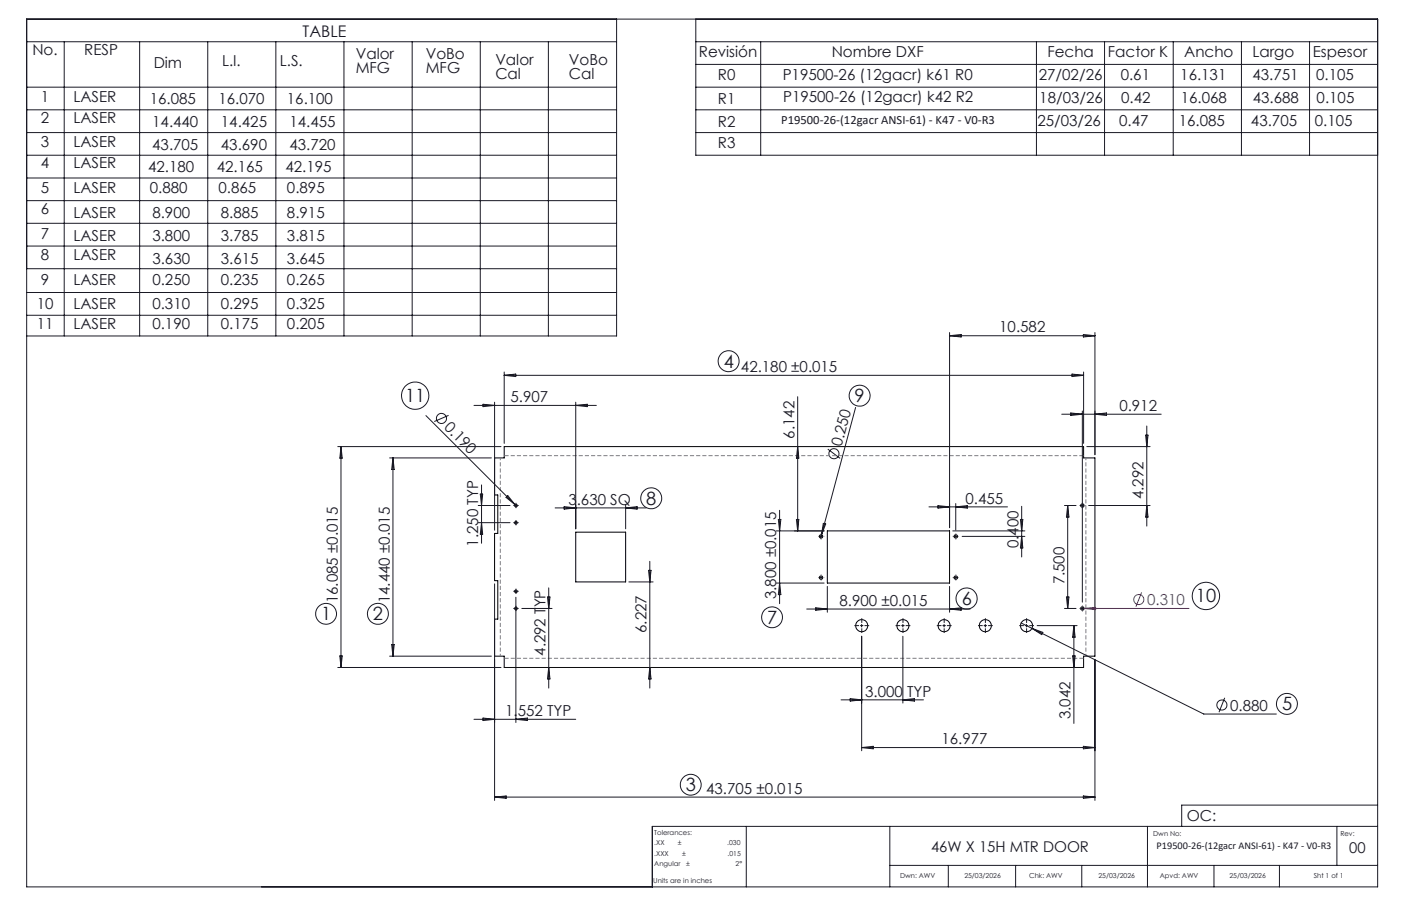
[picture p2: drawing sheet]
<svg xmlns="http://www.w3.org/2000/svg" width="432mm" height="279mm" viewBox="0 0 432 279" stroke-linecap="round" stroke-linejoin="round" font-family="sans-serif">
<g fill="none" stroke="#000" stroke-width=".31">
<path d="M155.4 137.7h178.6v3.5h3.5v61.2h-3.5v3.4h-178.6v-3.4h-3v-11.5h1v-11.8h-1v-14.6h1v-11.9h-1v-11.4h3zM177.4 164.1h15.4v15.4h-15.4zM255 163.7h37.7v16.1h-37.7z"/>
<circle cx="159" cy="155.9" r=".41"/>
<circle cx="333.6" cy="155.9" r=".54"/>
<circle cx="159" cy="161.2" r=".41"/>
<circle cx="253.1" cy="165.4" r=".54"/>
<circle cx="253.1" cy="178.1" r=".54"/>
<circle cx="294.6" cy="178.1" r=".54"/>
<circle cx="294.6" cy="165.4" r=".54"/>
<circle cx="159" cy="182.4" r=".41"/>
<circle cx="159" cy="187.6" r=".41"/>
<circle cx="265.6" cy="192.9" r="1.87"/>
<circle cx="278.3" cy="192.9" r="1.87"/>
<circle cx="291" cy="192.9" r="1.87"/>
<circle cx="303.7" cy="192.9" r="1.87"/>
<circle cx="316.4" cy="192.9" r="1.87"/>
<circle cx="333.6" cy="187.6" r=".54"/>
</g>
<g fill="none" stroke="#191924" stroke-width=".31">
<path d="M8.2 5.9h416.4v267.6h-416.4zM8.2 12.9h181.8M19.8 12.9v90.7M43 12.9v90.7M64 12.9v90.7M85 12.9v90.7M106 12.9v90.7M127 12.9v90.7M148 12.9v90.7M169 12.9v90.7M190 5.9v97.7h-181.8M214.5 12.9h210.1"/>
<path d="M214.5 5.9v42h210.1M214.5 19.9h210.1M234.5 12.9v35M319.4 12.9v35M340.4 12.9v35M361.6 12.9v35M382.6 12.9v35M403.6 12.9v35M8.2 26.9h181.8M8.2 33.9h181.8M214.5 26.9h210.1M214.5 33.9h210.1"/>
<path d="M8.2 40.9h181.8M8.2 47.9h181.8M8.2 54.9h181.8M214.5 40.9h210.1M8.2 61.9h181.8M8.2 68.9h181.8M8.2 75.9h181.8M8.2 90.2h181.8M8.2 82.9h181.8M8.2 97.2h181.8M155.4 114.7v22M155.4 115.7h178.6"/>
<path d="M155.4 115.7l3.6-.3v.7zM292.7 102.6v60.1M292.7 103.5l3.5-.3v.7zM292.7 103.5h44.8M330.4 115.4l3.6 .3-3.6 .4zM333.9 103.2l3.6 .3-3.6 .4zM334 114.7v22M337.5 102.6v37.6M104.1 137.7h50.3M105.1 137.7v68.1M105.1 137.7l.4 3.6h-.8zM131.3 128.2l27.4 27.4"/>
<path d="M138.3 128.1l-4.5 1.9M146.1 125h37.7M148.9 124.7l3.5 .3-3.5 .4zM152.4 124v39.5M177.4 124v39.1M177.4 125l3.6-.3v.7zM245.9 137.7l.3 3.6h-.7zM245.9 122.3v41.4M255.1 138.5l3.8 2.9M263.7 125.7l-10.5 39.2M327.2 127.7h30.7M330 127.4l3.6 .3-3.6 .4z"/>
<path d="M333.6 126.8v58.9M335 137.7h19.5M337.5 127.7l3.5-.3v.7zM353.1 134.2h.7l-.4 3.5zM353.4 131.4v30.8M120.1 141.2h31.3M121.1 141.2v61.2M121.1 141.2l.4 3.6h-.8zM147.4 155.9h9.8M148 152.4h.8l-.4 3.5zM148.4 149.5v18M156.5 152.8l2.2 2.8-2.7-2.2z"/>
<path d="M158.6 155.9h.8M158.7 155.6l.6 .6M159 155.5v.8M171.1 156.6h28.1M173.9 156.2l3.5 .4-3.5 .4zM192.8 155.6v7.5M192.8 156.6l3.6-.4v.8zM240.3 157.4v28.8M286.3 156.3h24.2M289.1 155.9l3.6 .4-3.6 .4zM294.6 155.3v8.2M294.6 156.3l3.5-.4v.8z"/>
<path d="M314.9 156.1v15.7M328.1 155.9h3.5M329.1 155.9v31.7M329.1 155.9l.4 3.6h-.8zM333.2 155.9h.8M335.5 155.9h19M353.4 155.9l.4 3.6h-.7zM147.4 161.2h9.8M148.4 161.2l.4 3.5h-.8zM158.6 161.2h.8M159 160.8v.8M193.8 179.5h7.5"/>
<path d="M199.9 175.9h.8l-.4 3.6zM200.3 173.1v39.1M239.3 163.7h14.7M239.3 179.8h14.7M239.9 160.2h.8l-.4 3.5zM240.3 179.8l.4 3.6h-.8zM245.5 160.2h.7l-.3 3.5zM252.6 165.4h.9M252.6 178.1h.9M253 165v.8M253 177.7v.8M253.2 164.9l-.3 1"/>
<path d="M253.8 161.4l.7 .2-1.3 3.3zM293.7 163.7h22.2M294.2 165.4h.8M294.2 178.1h.8M294.6 165v.8M294.6 177.7v.8M296.5 165.4h19.4M314.5 160.2h.7l-.3 3.5zM314.9 165.4l.3 3.6h-.7zM120.7 198.8h.8l-.4 3.6zM152.4 180.1v66.7M158.6 187.6h.8"/>
<path d="M158.6 182.4h.8M159 182v.8M159 184.2v38.6M160.8 187.6h9.3M168.7 184.1h.8l-.4 3.5zM169.1 181.3v30.9M248.6 187.8h50.4M251.4 187.4l3.6 .4-3.6 .4zM255 180.8v8M265.2 192.9h.8M265.6 192.5v.9M265.6 196.2v35.3"/>
<path d="M277.9 192.9h.8M278.3 192.5v.9M278.3 196.2v20.6M290.6 192.9h.8M291 192.5v.9M292.7 180.8v8M292.7 187.8l3.5-.4v.8zM303.3 192.9h.8M303.7 192.5v.9M314.7 192.1l3.4 1.7M316 192.9h.8M316.4 192.5v.9"/>
<path d="M318.1 193.8l52.9 26.4h22.4M318.1 193.8l3.3 1.2-.3 .7zM319.7 192.9h12.3M328.1 187.6h3.5M328.7 184.1h.8l-.4 3.5zM331 192.9v30.2M331 192.9l.4 3.6h-.8zM333.2 187.6h.8M333.6 187.3v.8M104.1 205.8h50.3M104.7 202.3h.8l-.4 3.5zM120.1 202.4h31.3"/>
<path d="M169.1 205.8l.4 3.6h-.8zM200.3 205.8l.4 3.6h-.8zM259.2 215.8h25.4M262 215.4l3.6 .4-3.6 .4zM278.3 215.8l3.5-.4v.8zM330.6 202.3h.8l-.4 3.5zM337.5 203.3v43.5M377.5 215.2l-1.8 4.4M146.1 221.8h31.3M148.9 221.4l3.5 .4-3.5 .4zM159 221.8l3.6-.4v.8zM265.6 230.5h71.9"/>
<path d="M265.6 230.5l3.5-.3v.7zM333.9 230.2l3.6 .3-3.6 .4zM152.4 245.8h185.1M152.4 245.8l3.6-.3v.7zM230 254.8v18.7M274.2 254.8v18.7M333.9 245.5l3.6 .3-3.6 .4zM353.7 254.8v18.7M412 254.8v12.1M424.6 254.8h-223.6v18.7M424.6 248.3h-60.4v6.5M274.2 266.9h150.4"/>
<path d="M292.3 266.9v6.6M313 266.9v6.6M333.4 266.9v6.6M374.2 266.9v6.6M394.3 266.9v6.6"/>
<circle cx="224.6" cy="111.4" r="3.2"/>
<circle cx="128" cy="122" r="4.2"/>
<circle cx="136" cy="129" r="1.56"/>
<circle cx="257" cy="139.9" r="1.56"/>
<circle cx="264.9" cy="122" r="3.2"/>
<circle cx="200.7" cy="153.7" r="3.2"/>
<circle cx="100.5" cy="189.3" r="3.2"/>
<circle cx="116.5" cy="189.3" r="3.2"/>
<circle cx="237.9" cy="190.4" r="3.2"/>
<circle cx="297.9" cy="184.6" r="3.3"/>
<circle cx="371.7" cy="183.8" r="4.2"/>
<circle cx="376.6" cy="217.4" r="1.56"/>
<circle cx="396.6" cy="217.1" r="3.2"/>
<circle cx="212.9" cy="242" r="3.2"/>
</g>
<g fill="none" stroke="#a0006e" stroke-width=".31">
<path d="M333.1 187.6h33.4M334.1 187.6l3.6-.3v.7zM351.9 182.7l-1.8 4.4"/>
<circle cx="351" cy="184.9" r="1.56"/>
</g>
<g fill="none" stroke="#191924" stroke-width=".31" stroke-dasharray="15.2 1.3 1.3 1.3" stroke-linecap="butt">
<path d="M158.6 155.9h-.4M159 156.3v.4M159 155.5v-.4M159.4 155.9h.5M332.8 155.9h-.1M333.6 156.7v.1M333.6 155.1v-.2M334.4 155.9h.2M158.6 161.2h-.4M159 161.6v.4M159 160.8v-.4M159.4 161.2h.5"/>
<path d="M252.2 178.1h-.1M252.2 165.4h-.1M253.1 178.9v.2M253.1 177.3v-.1M253.1 166.2v.2M253.1 164.6v-.1M253.9 178.1h.1M253.9 165.4h.1M293.8 165.4h-.1M293.8 178.1h-.1M294.6 166.2v.2M294.6 164.6v-.1"/>
<path d="M294.6 178.9v.2M294.6 177.3v-.1M295.4 165.4h.2M295.4 178.1h.2M158.6 187.6h-.4M158.6 182.3h-.4M159 188.1v.4M159 187.2v-.4M159 182.8v.4M159 181.9v-.4M159.4 187.6h.5M159.4 182.3h.5"/>
<path d="M264.8 192.9h-1.5M265.6 193.8v1.4M265.6 192.1v-1.4M266.4 192.9h1.5M277.5 192.9h-1.5M278.3 193.8v1.4M278.3 192.1v-1.4M279.1 192.9h1.5M290.2 192.9h-1.5M291 193.8v1.4M291 192.1v-1.4M291.8 192.9h1.5"/>
<path d="M302.9 192.9h-1.5M303.7 193.8v1.4M303.7 192.1v-1.4M304.5 192.9h1.5M315.6 192.9h-1.5M316.4 193.8v1.4M316.4 192.1v-1.4M317.2 192.9h1.5M332.8 187.6h-.1M333.6 188.5v.1M333.6 186.8v-.1M334.4 187.6h.2"/>
</g>
<path d="M334 140.5h-178.6M155.4 203h178.6" fill="none" stroke="#808080" stroke-width=".31" stroke-dasharray="1.3 .6" stroke-dashoffset="-.1" stroke-linecap="butt"/>
<path d="M154.2 141.2v61.1M334.7 202.3v-61.1" fill="none" stroke="#808080" stroke-width=".31" stroke-dasharray="1.3 .6" stroke-dashoffset=".6" stroke-linecap="butt"/>
<g font-size="5.6" fill="#191924">
<text x="223.1" y="113.3">4</text>
<text x="124.9" y="124">11</text>
<text x="263.4" y="124">9</text>
<text x="199.2" y="155.7">8</text>
<text x="368.6" y="185.8">10</text>
<text x="99" y="191.3">1</text>
<text x="115" y="191.3">2</text>
<text x="296.4" y="186.5">6</text>
<text x="236.4" y="192.3">7</text>
<text x="395.1" y="219">5</text>
<text x="211.4" y="244">3</text>
</g>
<text font-size="4.9" fill="#191924" x="93.3" y="11.4">TABLE</text>
<g font-size="4.7" fill="#191924">
<text x="10" y="17">No.</text>
<text x="26" y="17">RESP</text>
<text x="215.4" y="17.6">Revisión</text>
<text x="256.3" y="17.6">Nombre DXF</text>
<text x="322.8" y="17.5">Fecha</text>
<text x="341.5" y="17.5">Factor K</text>
<text x="365" y="17.5">Ancho</text>
<text x="386" y="17.5">Largo</text>
<text x="404.6" y="17.5">Espesor</text>
<text x="47.4" y="20.9">Dim</text>
<text x="68.4" y="20.4">L.I.</text>
<text x="86.3" y="20.4">L.S.</text>
<text x="109.6" y="18.1">Valor</text>
<text x="109.6" y="22.6">MFG</text>
<text x="131.2" y="18.1">VoBo</text>
<text x="131.2" y="22.6">MFG</text>
<text x="152.7" y="20">Valor</text>
<text x="175.3" y="20">VoBo</text>
<text x="152.7" y="24.5">Cal</text>
<text x="175.3" y="24.5">Cal</text>
<text x="221.3" y="24.6">R0</text>
<text x="241.2" y="24.6">P19500-26 (12gacr) k61 R0</text>
<text x="320.2" y="24.7">27/02/26</text>
<text x="345.4" y="24.7">0.61</text>
<text x="363.8" y="24.7">16.131</text>
<text x="386" y="24.7">43.751</text>
<text x="405.7" y="24.7">0.105</text>
<text x="12.6" y="31.3">1</text>
<text x="22.6" y="31.3">LASER</text>
<text x="46.1" y="32">16.085</text>
<text x="67.3" y="32">16.070</text>
<text x="88.4" y="32">16.100</text>
<text x="221.3" y="32.1">R1</text>
<text x="241.4" y="31.6">P19500-26 (12gacr) k42 R2</text>
<text x="320.3" y="31.8">18/03/26</text>
<text x="345.6" y="31.8">0.42</text>
<text x="363.9" y="31.8">16.068</text>
<text x="386.1" y="31.8">43.688</text>
<text x="405.8" y="31.8">0.105</text>
<text x="12.6" y="38">2</text>
<text x="22.6" y="38">LASER</text>
<text x="46.9" y="39.2">14.440</text>
<text x="68.1" y="39.2">14.425</text>
<text x="89.2" y="39.2">14.455</text>
<text x="221.3" y="39.1">R2</text>
<text x="319.7" y="38.9">25/03/26</text>
<text x="345" y="38.9">0.47</text>
<text x="363.3" y="38.9">16.085</text>
<text x="385.6" y="38.9">43.705</text>
<text x="405.2" y="38.9">0.105</text>
<text x="12.6" y="45.4">3</text>
<text x="22.6" y="45.4">LASER</text>
<text x="46.9" y="46.1">43.705</text>
<text x="68.1" y="46.1">43.690</text>
<text x="89.2" y="46.1">43.720</text>
<text x="221.3" y="45.8">R3</text>
<text x="12.6" y="51.9">4</text>
<text x="22.6" y="51.9">LASER</text>
<text x="45.7" y="53.2">42.180</text>
<text x="66.8" y="53.2">42.165</text>
<text x="88" y="53.2">42.195</text>
<text x="12.6" y="59.5">5</text>
<text x="22.6" y="59.5">LASER</text>
<text x="46.2" y="59.6">0.880</text>
<text x="67.3" y="59.6">0.865</text>
<text x="88.5" y="59.6">0.895</text>
<text x="12.6" y="66.1">6</text>
<text x="22.6" y="67.1">LASER</text>
<text x="47" y="67.1">8.900</text>
<text x="68.1" y="67.1">8.885</text>
<text x="88.5" y="67.1">8.915</text>
<text x="12.6" y="73.6">7</text>
<text x="22.6" y="74.2">LASER</text>
<text x="47" y="74.2">3.800</text>
<text x="68.1" y="74.2">3.785</text>
<text x="88.5" y="74.2">3.815</text>
<text x="12.6" y="80.3">8</text>
<text x="22.6" y="80.3">LASER</text>
<text x="47" y="81.4">3.630</text>
<text x="68.1" y="81.4">3.615</text>
<text x="88.5" y="81.4">3.645</text>
<text x="12.6" y="87.9">9</text>
<text x="22.6" y="87.9">LASER</text>
<text x="47" y="87.9">0.250</text>
<text x="68.1" y="87.9">0.235</text>
<text x="88.5" y="87.9">0.265</text>
<text x="11.3" y="95.2">10</text>
<text x="22.6" y="95.2">LASER</text>
<text x="47" y="95.2">0.310</text>
<text x="68.1" y="95.2">0.295</text>
<text x="88.5" y="95.2">0.325</text>
<text x="11.3" y="101.5">11</text>
<text x="22.6" y="101.5">LASER</text>
<text x="47" y="101.5">0.190</text>
<text x="68.1" y="101.5">0.175</text>
<text x="88.5" y="101.5">0.205</text>
<text x="308" y="102.5">10.582</text>
<text x="228.4" y="114.7">42.180 ±0.015</text>
<text x="157.4" y="124">5.907</text>
<text x="345" y="126.7">0.912</text>
<text x="136.7" y="132.1" transform="rotate(45 136.7 132.1)">0.190</text>
<text x="244.8" y="135.2" transform="rotate(-90 244.8 135.2)">6.142</text>
<text x="259.4" y="137.9" transform="rotate(-75 259.4 137.9)">0.250</text>
<text x="175.2" y="155.6">3.630 SQ</text>
<text x="297.6" y="155.3">0.455</text>
<text x="352.5" y="154" transform="rotate(-90 352.5 154)">4.292</text>
<text x="147.4" y="168.6" transform="rotate(-90 147.4 168.6)">1.250 TYP</text>
<text x="313.9" y="169.1" transform="rotate(-90 313.9 169.1)">0.400</text>
<text x="239.3" y="184.8" transform="rotate(-90 239.3 184.8)">3.800 ±0.015</text>
<text x="328.1" y="180.2" transform="rotate(-90 328.1 180.2)">7.500</text>
<text x="104.1" y="186.1" transform="rotate(-90 104.1 186.1)">16.085 ±0.015</text>
<text x="120.1" y="186.1" transform="rotate(-90 120.1 186.1)">14.440 ±0.015</text>
<text x="258.8" y="186.8">8.900 ±0.015</text>
<text x="199.3" y="195.2" transform="rotate(-90 199.3 195.2)">6.227</text>
<text x="168.1" y="202.3" transform="rotate(-90 168.1 202.3)">4.292 TYP</text>
<text x="266.7" y="214.8">3.000 TYP</text>
<text x="155.7" y="220.8">1.552 TYP</text>
<text x="330" y="221.8" transform="rotate(-90 330 221.8)">3.042</text>
<text x="379.2" y="219.1">0.880</text>
<text x="290.2" y="229.5">16.977</text>
<text x="217.6" y="244.8">43.705 ±0.015</text>
<text x="365.8" y="253.1">OC:</text>
</g>
<text font-size="4.7" fill="#a0006e" x="353.6" y="186.6">0.310</text>
<g font-size="4.6" fill="#191924">
<text x="286.9" y="262.7">46W X 15H MTR DOOR</text>
<text x="415.9" y="263">00</text>
</g>
<text font-size="3.9" fill="#191924" x="240.8" y="38.2">P19500-26-(12gacr ANSI-61) - K47 - V0-R3</text>
<text font-size="3.2" fill="#191924" x="356.5" y="261.8">P19500-26-(12gacr ANSI-61) - K47 - V0-R3</text>
<g font-size="2.1" fill="#191924">
<text x="201.7" y="257.6">Tolerances:</text>
<text x="355.4" y="257.8">Dwn No:</text>
<text x="413.1" y="257.8">Rev:</text>
<text x="201.7" y="260.7">.XX</text>
<text x="201.7" y="263.9">.XXX</text>
<text x="208.9" y="260.7">±</text>
<text x="210.2" y="263.9">±</text>
<text x="224.1" y="260.7">.030</text>
<text x="224.3" y="263.9">.015</text>
<text x="201.7" y="267">Angular</text>
<text x="211.5" y="267">±</text>
<text x="226.7" y="267">2°</text>
<text x="201.3" y="272.3">Units are in inches</text>
<text x="277.4" y="270.7">Dwn: AWV</text>
<text x="297.2" y="270.7">25/03/2026</text>
<text x="317.2" y="270.7">Chk: AWV</text>
<text x="338.6" y="270.7">25/03/2026</text>
<text x="357.5" y="270.7">Apvd: AWV</text>
<text x="378.9" y="270.7">25/03/2026</text>
<text x="404.9" y="270.7">Sht 1 of 1</text>
</g>
</svg>
